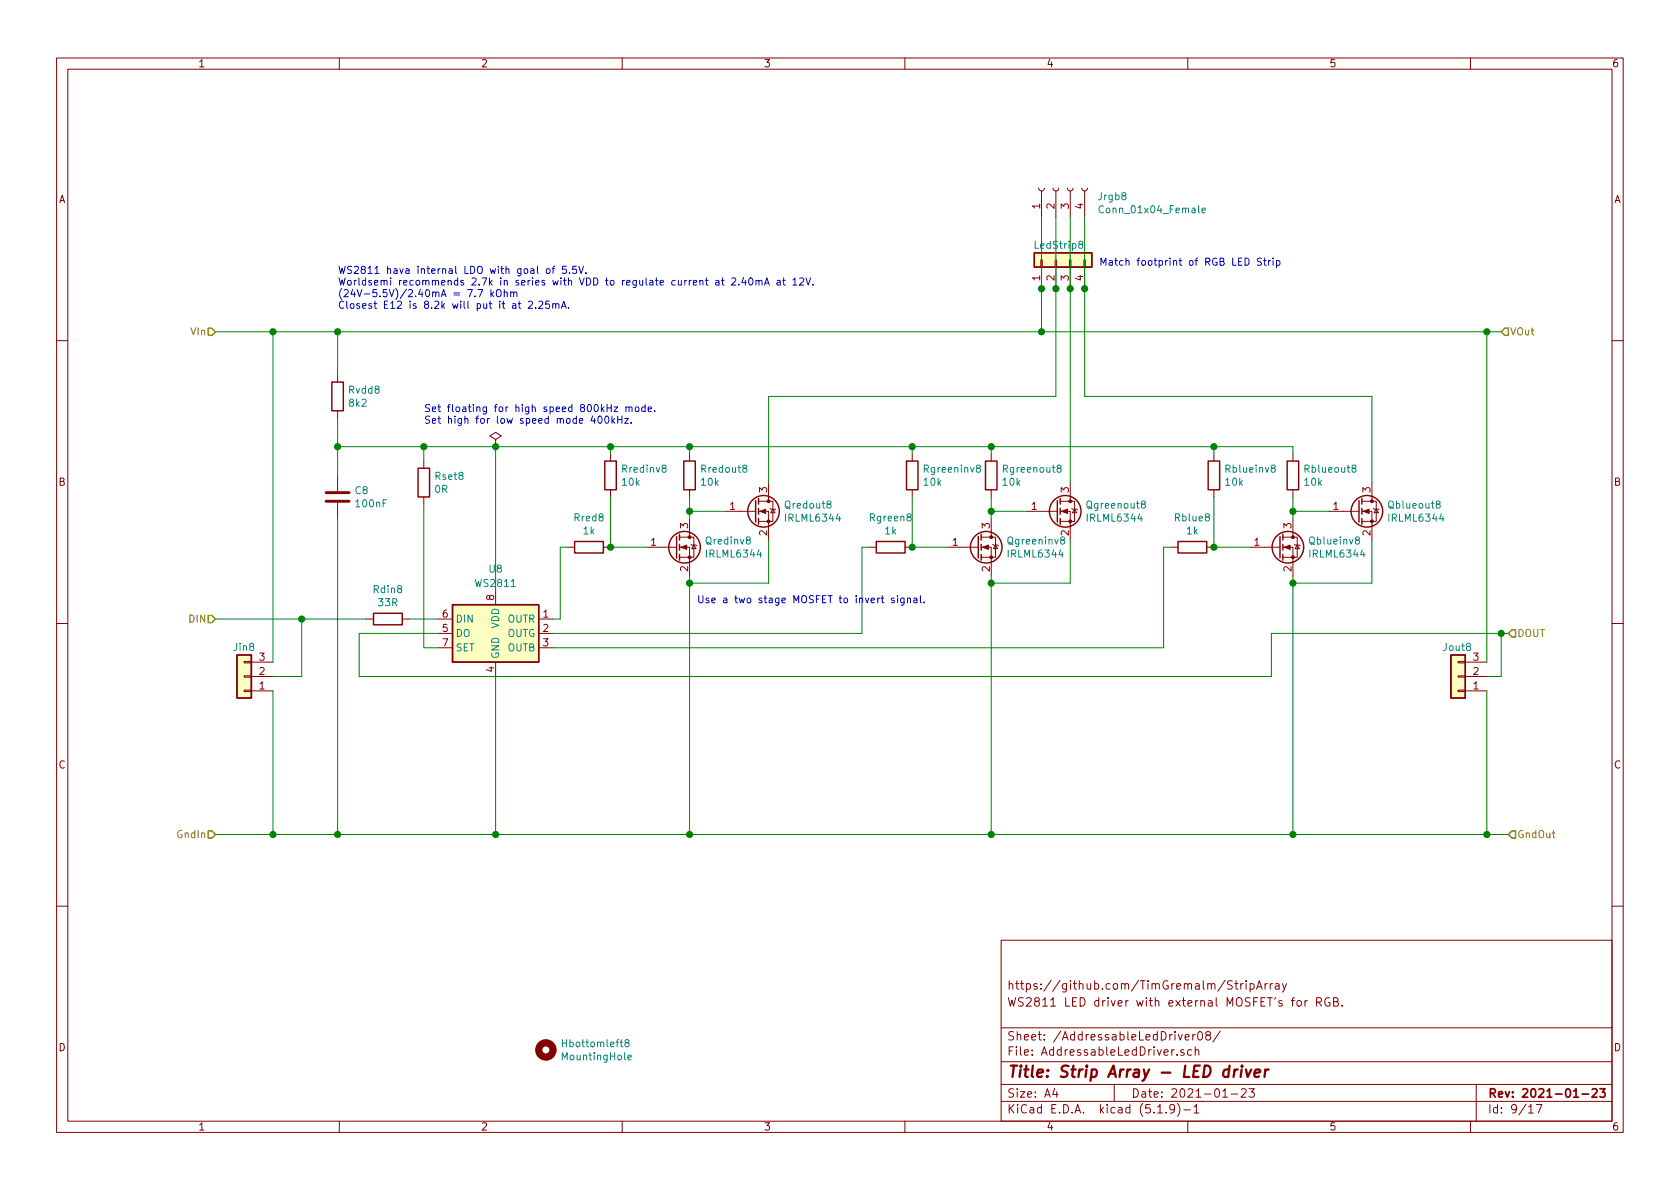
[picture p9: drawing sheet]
<svg xmlns="http://www.w3.org/2000/svg" width="297mm" height="210mm" viewBox="0 0 297 210" stroke-linecap="round" stroke-linejoin="round" font-family="sans-serif">
<g fill="none" stroke="#840000" stroke-width=".18">
<path d="M10 10.3h277v189.9h-277zM12 12.2h273v186.1h-273zM60 10.3v1.9M110 10.3v1.9M160 10.3v1.9M210 10.3v1.9M260 10.3v1.9M183.6 33.3l.1 .3 .4 .2 .4-.1 .2-.4M184.1 33.8v4.5M186.2 33.3l.1 .3 .3 .2 .4-.1 .2-.4M186.7 33.8v4.5M188.7 33.3l.1 .3 .4 .2 .3-.1 .2-.4"/>
<path d="M189.2 33.8v4.5M191.3 33.3l.1 .3 .3 .2 .4-.1 .2-.4M191.8 33.8v4.5M184 46h.3v1.2h-.3zM184.1 47.2v3.8M186.6 46h.2v1.2h-.2zM186.7 47.2v3.8M189.1 46h.3v1.2h-.3zM189.2 47.2v3.8M191.6 46h.3v1.2h-.3zM191.8 47.2v3.8M10 60.2h2"/>
<path d="M59.7 66.3v1.3M59.7 72.6v1.3M87.6 77.7l1-.6-1-.7-1 .7 1 .6v1.3M87.6 79h.1M285 60.2h2M59.7 84.1v2.8M59.7 88.9v2.8M74.9 81.5v1.3M74.9 87.9v1.2M100.3 96.8h1.3M106.7 96.8h1.2M107.9 80.3v1.2"/>
<path d="M107.9 86.6v1.3M114.3 96.8h5.3M120.1 96.8h1.8v5M120.1 95h2.6v3.5h-2.6M121.9 80.3v1.2M121.9 86.6v1.3M121.9 91.7v3.3M122.2 96.3l.1 .1h.8l.1 .1M122.7 96.4l.4 .6h-.8zM128.3 90.4h5.3M134.1 90.4h1.8v5.1M134.1 88.6h2.6v3.6h-2.6"/>
<path d="M135.9 85.3v3.3M136.1 89.9l.2 .1h.7l.2 .2M136.7 90l.3 .7h-.7zM153.7 96.8h1.2M160 96.8h1.3M161.3 80.3v1.2M161.3 86.6v1.3M167.6 96.8h5.4M173.5 96.8h1.8v5M173.5 95h2.5v3.5h-2.5M175.3 80.3v1.2M175.3 86.6v1.3"/>
<path d="M175.3 91.7v3.3M175.5 96.3l.1 .1h.8l.1 .1M176 96.4l.4 .6h-.8zM181.6 90.4h5.3M187.5 90.4h1.7v5.1M187.5 88.6h2.5v3.6h-2.5M189.2 85.3v3.3M189.5 89.9l.1 .1h.8l.1 .2M190 90l.4 .7h-.8zM207 96.8h1.3M213.4 96.8h1.2M214.6 80.3v1.2"/>
<path d="M214.6 86.6v1.3M221 96.8h5.3M226.8 96.8h1.8v5M226.8 95h2.6v3.5h-2.6M228.6 80.3v1.2M228.6 86.6v1.3M228.6 91.7v3.3M228.9 96.3l.1 .1h.7l.2 .1M229.4 96.4l.3 .6h-.7zM234.9 90.4h5.4M240.8 90.4h1.8v5.1M240.8 88.6h2.5v3.6h-2.5"/>
<path d="M242.6 85.3v3.3M242.8 89.9l.2 .1h.7l.1 .2M243.3 90l.4 .7h-.7zM10 110.3h2M43.2 117h1.2v.2h-1.2zM43.2 119.5h1.2v.3h-1.2zM44.4 119.6h3.9M44.4 117.1h3.9M64.8 109.5h1.2M71.1 109.5h1.3M77.5 109.5h2.5M77.5 112h2.5"/>
<path d="M77.5 114.5h2.5M87.6 104.4v2.5M87.6 117.1v2.5M95.2 109.5h2.6M95.2 112h2.6M95.2 114.5h2.6M257.8 117h1.3v.2h-1.3zM257.8 119.5h1.3v.3h-1.3zM259.1 119.6h3.8M259.1 117.1h3.8M285 110.3h2M43.2 122h1.2v.3h-1.2z"/>
<path d="M44.4 122.2h3.9M257.8 122h1.3v.3h-1.3zM259.1 122.2h3.8M10 160.2h2M177 166.3h108v32h-108zM217.9 173.5l-.6-.1-.2 .2v.4l.7 .3 .1 .3-.3 .3-.6-.1M218.3 173.9h.6M218.5 173.4v1.3l.4 .2M219.4 173.9v1M219.8 173.9l-.4 .3M220.3 173.4v.2M220.3 173.9v1"/>
<path d="M221 174l.5-.1 .2 .3v.6l-.2 .1-.5-.1M221 173.9v1.5M222.2 174.9l.5-1.5 .5 1.5M222.3 174.5h.7M223.7 173.9v1M224.1 173.9l-.3 .1-.1 .2M224.6 173.9v1M225 173.9l-.4 .3M225.5 174h.6l.1 .9M226.2 174.3l-.5 .1a.29 .29 0 0 0-.3 .2 .29 .29 0 0 0 .3 .3l.5-.1M226.7 173.9l.4 1M227.5 173.9l-.6 1.4-.2 .1"/>
<path d="M228.3 176.9h.6M228.9 176.4l-.4 .3v1.2M229.4 177.1l.2-.2 .4 .2v.7l-.2 .1-.4-.1zM230.7 176.9v1M231.2 176.9l-.5 .3M232.8 177.2l.7-.1 .2-.2-.2-.4-.7-.1v1.5M233.1 177.2l.6 .7M235.1 176.5a.73 .73 0 0 0-.9 .5 .73 .73 0 0 0 .5 .9l.5-.1v-.5h-.3M235.8 177.1l.7-.1 .1-.3-.2-.2-.6-.1v1.5h.6l.3-.3a.41 .41 0 0 0-.4-.5M237.3 177.8v.1M285 160.2h2M60 198.3v1.9"/>
<path d="M110 198.3v1.9M160 198.3v1.9M177 194.8h108M177 191.8h108M177 187.8h108M177 181.8h108M186.5 192.5l-.4 1h1M186.8 193v1M197 191.8v3M204.7 196.8h.8M206.2 196.7v.1M207.6 185.6l-.3 .1-.1 .2"/>
<path d="M207.7 196l-.1 .1a.48 .48 0 0 1-.6 .1l-.2-.2 .2-.6a.48 .48 0 0 1 .6 .1 1.27 1.27 0 0 1-.2 1.2l-.4 .1M208.1 186.5v.1M208.2 195.1a1.71 1.71 0 0 1 0 2.3M209.3 185.7l-.3-.1-.2 .2v.2l.5 .2v.3h-.5M209.3 196.3h1.2M209.5 183.4l.8-.1-.1-.3-.4-.1-.3 .2 .1 .7h.6M210 198.3v1.9M210.7 185.7l-.4-.1-.3 .3v.6l.3 .1 .4-.1M210.9 182.9v1M211.1 195.8l.4-.5v1.5M211.1 196.8h.9M211.3 185.7l.2-.1 .4 .1 .1 .9"/>
<path d="M211.3 182.9l-.4 .3M211.3 185.1v1.5M211.9 182.6l.3-.2a.94 .94 0 0 1 0 1.5l-.4-.3v-.6zM213.5 183.1l-.3-.3 .1-.3a.48 .48 0 0 1 .7 .2l-.1 .3a.52 .52 0 0 0-.6 .2 .52 .52 0 0 0 0 .6l.4 .1 .3-.1a.48 .48 0 0 0-.1-.7h-.2M215.7 182.3l-1.2 2M216.2 194h.8M217.7 193.5h1.1M219.5 192.7l.2-.2h.3l.3 .2v.3v.2l-.9 .8h.9M220.8 192.5h1l-.5 .6 .4 .1v.7l-.2 .1-.7-.1M260 198.3v1.9M261 191.8v6.5M270.3 195.8l.4-.5v1.5"/>
<path d="M270.3 196.8h.8M271.6 195.3h1l-.6 1.5"/>
</g>
<path d="M279.7 193.5h1.2M281.5 192.7l.2-.2h.4l.3 .5-.9 1h.9M282.9 192.5h.9l-.5 .6 .4 .1v.7l-.2 .1-.6-.1" fill="none" stroke="#840000" stroke-width=".3"/>
<path d="M218.3 189.1l-.2 1.3M218.8 189.1a.54 .54 0 0 0-.6 .4M219.5 189.1l-.1 1.3M219.6 188.4v.2M220.3 189.1l.3 1.3 .6-1.3M221.8 189.8l1-.2v-.4l-.6-.1-.3 .3-.1 .9 .2 .1 .6-.1M223.7 189.1l-.1 1.3M224.3 189.1a.55 .55 0 0 0-.6 .4" fill="none" stroke="#840000" stroke-width=".41"/>
<g fill="none" stroke="#840000" stroke-width=".25">
<path d="M182.9 44.7h10.1v2.5h-10.1zM58.7 67.6h2v5h-2zM73.9 82.8h2v5.1h-2zM101.6 95.8h5.1v2h-5.1zM106.9 81.5h2.1v5.1h-2.1zM119.6 94.9v3.8M120.1 94.5v1M120.1 96.3v1M120.1 98v1.1M120.9 81.5h2v5.1h-2zM133.6 88.5v3.8M134.1 88.1v1"/>
<path d="M134.1 89.9v1M134.1 91.7v1M154.9 95.8h5.1v2h-5.1zM160.3 81.5h2v5.1h-2zM173 94.9v3.8M173.5 94.5v1M173.5 96.3v1M173.5 98v1.1M174.2 81.5h2.1v5.1h-2.1zM186.9 88.5v3.8M187.5 88.1v1M187.5 89.9v1"/>
<path d="M187.5 91.7v1M208.3 95.8h5.1v2h-5.1zM213.6 81.5h2v5.1h-2zM226.3 94.9v3.8M226.8 94.5v1M226.8 96.3v1M226.8 98v1.1M227.6 81.5h2v5.1h-2zM240.3 88.5v3.8M240.8 88.1v1M240.8 89.9v1M240.8 91.7v1"/>
<path d="M41.9 115.8h2.5v7.6h-2.5zM66 108.5h5.1v2h-5.1zM80 106.9h15.2v10.2h-15.2zM256.5 115.8h2.6v7.6h-2.6z"/>
<circle cx="121" cy="96.8" r="2.79"/>
<circle cx="135" cy="90.4" r="2.79"/>
<circle cx="174.4" cy="96.8" r="2.79"/>
<circle cx="188.3" cy="90.4" r="2.79"/>
<circle cx="227.7" cy="96.8" r="2.79"/>
<circle cx="241.7" cy="90.4" r="2.79"/>
</g>
<g fill="none" stroke="#008484" stroke-width=".18">
<path d="M195.1 36.5a.6 .6 0 0 0-.8 .4 .6 .6 0 0 0 .6 .7l.2-.1M212.5 37.2l.6-.1v-.3h-.4l-.2 .2 .1 .6h.5M191 43.2l-.2-.1v-.3l.4-.2 .2 .2v.3l-.6 .2-.1 .1v.3l.3 .2h.2l.2-.2v-.4l-.2-.1M117.3 82.8l-.3-.3 .1-.1 .2-.2 .4 .2v.3l-.5 .1-.2 .2v.3l.3 .2h.4l.1-.2-.1-.4-.2-.1M131.6 82.8l-.3-.3 .3-.3h.2l.3 .3-.1 .2-.6 .1-.1 .2v.3l.3 .2h.3l.2-.2v-.3l-.3-.2M146.5 89.1l-.3-.3 .3-.2h.2l.2 .1v.3l-.6 .2-.1 .2v.2l.3 .3h.2l.2-.3v-.4l-.2-.1M172.9 82.8l-.3-.3 .1-.2 .4-.1 .2 .2v.3l-.6 .1-.1 .2v.3l.3 .2h.3l.2-.2-.1-.4-.2-.1M187.1 82.8l-.2-.3 .1-.1 .1-.2 .5 .2v.3l-.6 .1-.1 .2v.3l.2 .2h.4l.1-.2v-.4l-.2-.1M187.8 95.5l-.2-.1v-.3l.4-.2 .2 .2v.3l-.6 .1-.1 .2v.3l.3 .2h.2l.2-.2v-.4l-.2-.1M202 89.1l-.1-.1v-.3l.4-.1 .2 .1v.3l-.6 .2-.1 .2v.2l.2 .3h.3l.2-.3v-.4l-.2-.1M225 82.8l-.2-.1v-.3l.4-.2 .2 .2v.3l-.5 .1-.1 .2v.3l.2 .2h.2l.3-.2-.1-.4-.2-.1M239.3 82.8l-.2-.1v-.3l.4-.2 .2 .2v.3l-.6 .1-.1 .2v.3l.3 .2h.2l.3-.2-.1-.4-.2-.1"/>
<path d="M239.9 95.5l-.2-.1v-.3l.2-.2 .4 .1v.4l-.5 .1-.2 .2v.3l.3 .2h.4l.1-.2-.1-.4-.2-.1M254.2 89.1l-.2-.1v-.3l.2-.1 .3 .1 .1 .3-.6 .2-.1 .2v.2l.3 .3 .3-.1 .1-.2v-.4l-.2-.1M110.7 184.4l-.2-.3 .2-.3h.3l.2 .3v.2l-.6 .1-.1 .2v.3l.2 .2h.4l.1-.2v-.3l-.2-.2M111 187l.6-.1v-.3h-.4l-.2 .2 .1 .6h.5"/>
</g>
<g fill="#840000" stroke="#840000" stroke-width=".18">
<path d="M134.4 90.4l1-.4v.8z"/>
<path d="M173.7 96.8l1.1-.4v.7z"/>
<path d="M187.7 90.4l1-.4v.8z"/>
<path d="M227.1 96.8l1-.4v.7z"/>
<path d="M241 90.4l1.1-.4v.8z"/>
<path d="M120.4 96.8l1-.4v.7z"/>
<circle cx="135.9" cy="92.2" r=".25"/>
<circle cx="135.9" cy="88.6" r=".25"/>
<circle cx="175.3" cy="98.5" r=".25"/>
<circle cx="175.3" cy="95" r=".25"/>
<circle cx="189.2" cy="92.2" r=".25"/>
<circle cx="189.2" cy="88.6" r=".25"/>
<circle cx="228.6" cy="98.5" r=".25"/>
<circle cx="228.6" cy="95" r=".25"/>
<circle cx="242.6" cy="92.2" r=".25"/>
<circle cx="242.6" cy="88.6" r=".25"/>
<circle cx="121.9" cy="98.5" r=".25"/>
<circle cx="121.9" cy="95" r=".25"/>
</g>
<circle cx="96.5" cy="185.7" r="1.27" fill="none" stroke="#840000" stroke-width="1.3"/>
<g fill="#ffffc2" stroke="#ffffc2" stroke-width=".18">
<path d="M182.9 44.7h10.1v2.5h-10.1z"/>
<path d="M256.5 115.8h2.6v7.6h-2.6z"/>
<path d="M41.9 115.8h2.5v7.6h-2.5z"/>
<path d="M80 106.9h15.2v10.2h-15.2z"/>
</g>
<path d="M57.7 88.6h4M57.7 87.1h4" fill="none" stroke="#840000" stroke-width=".51"/>
<g fill="none" stroke="#008400" stroke-width=".18">
<path d="M184.1 38.3v20.4M186.7 38.3v31.8h-50.8v15.2M189.2 38.3v47M191.8 38.3v31.8h50.8v15.2M38.1 58.7h227.3M48.3 58.7v58.4M59.7 58.7v7.6M262.9 58.7v58.4M59.7 73.9v10.2M59.7 79h168.9v1.3M74.9 79v2.5M87.6 79v25.4"/>
<path d="M107.9 79v1.3M121.9 79v1.3M161.3 79v1.3M175.3 79v1.3M214.6 79v1.3M59.7 91.7v55.9M74.9 89.1v25.4h2.6M100.3 96.8h-1.2v12.7h-1.3M107.9 87.9v8.9h6.4M121.9 87.9v3.8M121.9 90.4h6.4M135.9 95.5v7.6h-14"/>
<path d="M153.7 96.8h-1.3v15.2h-54.6M161.3 87.9v8.9h6.3M175.3 87.9v3.8M175.3 90.4h6.3M189.2 95.5v7.6h-13.9M207 96.8h-1.3v17.7h-107.9M214.6 87.9v8.9h6.4M228.6 87.9v3.8M228.6 90.4h6.3M242.6 95.5v7.6h-14M38.1 109.5h26.7M53.3 109.5v10.1h-5"/>
<path d="M72.4 109.5h5.1M77.5 112h-14v7.6h161.3v-7.6h41.9M87.6 119.6v28M121.9 101.8v45.8M175.3 101.8v45.8M228.6 101.8v45.8M265.4 112v7.6h-2.5M48.3 122.2v25.4M262.9 122.2v25.4M38.1 147.6h228.6"/>
</g>
<path d="M36.8 58h.7l.6 .7-.6 .6h-.7zM266.1 58h.6v1.3h-.6l-.7-.6zM36.8 108.8h.7l.6 .7-.6 .6h-.7zM267.3 111.4h.7v1.2h-.7l-.6-.6zM36.8 146.9h.7l.6 .7-.6 .6h-.7zM267.3 146.9h.7v1.3h-.7l-.6-.6z" fill="none" stroke="#848400" stroke-width=".25"/>
<g fill="none" stroke="#0000c2" stroke-width=".18">
<path d="M84.5 51.2h.8l-.5 1.3M86.8 51.2v1.3M86.9 52l.4 .5M87.3 51.6l-.5 .5M87.8 51.4a.45 .45 0 0 1 .7 0 .88 .88 0 0 1-.2 1.1l-.4-.1a1.07 1.07 0 0 1-.1-1zM89.2 51.8l.1-.2 .3 .1 .1 .8M89.2 51.2v1.3M90.3 51.8l.2-.2 .3 .1v.8M90.3 51.6v.9M90.8 51.8l.2-.2 .3 .1 .1 .8M91.6 53.7h.5M91.8 53.3v1.1l.3 .1"/>
<path d="M93.4 53.4l.5-.1 .3 .3-.1 .2-.7 .7h.8M94.7 54.4v.1M95.2 53.4l.5-.1 .3 .3-.8 .9h.8M96.7 47.6l.3-.1 .3 .2-.2 .6-.3 .1-.2-.2zM97.1 53.3h-.6v.6l.1-.2 .5 .1v.6l-.1 .1-.5-.1M97.6 47.5h.5M97.7 53.8l.2-.1h.3l.1 .8M97.7 53.7v.8M98.1 47.1l-.3 .2v1.1M98.3 53.9l.2-.2h.3v.8M99.2 54.5l.5-1.2 .4 1.2M99.4 54.2h.6"/>
<path d="M100.1 47.1h-.6l-.1 .6 .2-.1 .5 .1v.5l-.2 .2-.5-.2M100.5 54.4v.1M100.7 48.2v.2M101.9 47.1h-.6l-.1 .6 .2-.1h.5v.6l-.2 .2-.5-.2M102.3 47.1l.4 1.3 .5-1.3M103.6 48.2v.2M127.6 49.6h.4M127.7 49.1v1.1l.3 .2M129.4 49.3l.4-.2 .3 .4-.8 .9h.8M130.6 50.3v.1M131.5 49.1l-.3 .9h.8M131.8 49.6v.8"/>
<path d="M132.6 49.2l.1-.1a.67 .67 0 0 1 .4 .7 .67 .67 0 0 1-.4 .6 .83 .83 0 0 1-.1-1.2zM133.7 49.7l.1-.1h.3l.1 .8M133.7 49.6v.8M134.2 49.8l.2-.2h.3v.8M135.2 50.4l.4-1.3 .4 1.3M135.3 50.1h.6M137.4 49.6h.5v.8M137.9 49.9h-.4l-.2 .2 .2 .3h.4M138.4 49.6h.5M138.6 49.1v1.1l.3 .2M140.2 49.5l.3-.4v1.3M140.2 50.4h.7"/>
<path d="M141.4 49.3l.5-.2 .2 .4v.2l-.8 .7h.8M142.5 49.1l.4 1.3 .4-1.3M143.8 50.3v.1M223 45.7l-.4-.1-.2 .2v.4l.6 .2v.3l-.2 .2h-.5M223.4 46.1h.5M223.6 45.6v1.1l.3 .2M224.3 46.1v.8M224.7 46.1l-.4 .2M225.1 45.6v.2M225.1 46.1v.8M225.7 46.1h.4l.2 .2-.1 .6h-.5M225.7 46.1v1.2"/>
<path d="M104.8 73.5l-.3 .9h.8M105.1 74v.8M105.8 73.7l.2-.1a.67 .67 0 0 1 .5 .6 .67 .67 0 0 1-.5 .6l-.2-.2-.1-.2zM107 73.7l.2-.1a.69 .69 0 0 1 .5 .6 .69 .69 0 0 1-.5 .6l-.2-.1-.1-.3zM107.3 72.1h.8M108.1 71.5v1.3M108.2 73.6v1.2M108.3 74.4l.4 .4M108.6 72h.6l-.6 .8h.6M108.7 74l-.5 .5M109.2 73.6v1.2M109.2 74.2h.8"/>
<path d="M110 73.6v1.2M110.4 74h.7l-.7 .8h.7M110.7 72.1l.1-.1h.4v.8M110.7 72v.8M111.2 72.1l.2-.1h.3l.1 .8M111.6 74.7v.1M112.4 72h.3l.3 .2-.1 .5-.4 .1-.1-.1zM114.1 72h-.4l-.2 .2 .1 .5h.5M114.1 71.5v1.3M114.6 72.4l.6-.1-.1-.3h-.3l-.2 .1 .1 .6h.4M115.7 72.7v.1M158.1 105.8h-.3l-.2 .1 .1 .2 .4 .1v.3h-.5"/>
<path d="M158.7 105.3v.2M158.7 105.8v.8M159.8 105.8v1.1l-.2 .1h-.3M159.8 105.8h-.3l-.3 .2 .2 .5h.4M160.5 105.9l.1-.1h.3l.1 .8M160.5 105.8v.8M161.6 105.8h.5v.8M162.1 106.1h-.4l-.2 .2 .1 .2h.5M162.7 105.3v1.1l.2 .2M163.4 106.5v.1"/>
</g>
<g fill="#008400" stroke="#008400" stroke-width=".25">
<circle cx="59.7" cy="79" r=".51"/>
<circle cx="184.2" cy="58.7" r=".51"/>
<circle cx="74.9" cy="79" r=".51"/>
<circle cx="121.9" cy="90.4" r=".51"/>
<circle cx="121.9" cy="103.1" r=".51"/>
<circle cx="108" cy="96.8" r=".51"/>
<circle cx="184.2" cy="51" r=".51"/>
<circle cx="186.7" cy="51" r=".51"/>
<circle cx="189.2" cy="51" r=".51"/>
<circle cx="191.8" cy="51" r=".51"/>
<circle cx="228.6" cy="103.1" r=".51"/>
<circle cx="175.3" cy="79" r=".51"/>
<circle cx="48.3" cy="58.7" r=".51"/>
<circle cx="48.3" cy="147.6" r=".51"/>
<circle cx="59.7" cy="147.6" r=".51"/>
<circle cx="87.6" cy="147.6" r=".51"/>
<circle cx="121.9" cy="147.6" r=".51"/>
<circle cx="175.3" cy="147.6" r=".51"/>
<circle cx="228.6" cy="147.6" r=".51"/>
<circle cx="121.9" cy="79" r=".51"/>
<circle cx="228.6" cy="90.4" r=".51"/>
<circle cx="214.6" cy="79" r=".51"/>
<circle cx="87.6" cy="79" r=".51"/>
<circle cx="161.3" cy="79" r=".51"/>
<circle cx="108" cy="79" r=".51"/>
<circle cx="214.6" cy="96.8" r=".51"/>
<circle cx="59.7" cy="58.7" r=".51"/>
<circle cx="53.3" cy="109.5" r=".51"/>
<circle cx="175.3" cy="90.4" r=".51"/>
<circle cx="262.9" cy="58.7" r=".51"/>
<circle cx="175.3" cy="103.1" r=".51"/>
<circle cx="262.9" cy="147.6" r=".51"/>
<circle cx="161.3" cy="96.8" r=".51"/>
<circle cx="265.4" cy="112" r=".51"/>
</g>
<text font-size="2.8" fill="#840000" x="178" y="190.5">Title: Strip Array - LED driver</text>
<g font-size="2.1" fill="#840000">
<text x="178" y="178">WS2811 LED driver with external MOSFET's for RGB.</text>
<text x="178" y="175">https://github.com/TimGremalm/StripArray</text>
<text x="178" y="184">Sheet: /AddressableLedDriver08/</text>
<text x="178" y="186.7">File: AddressableLedDriver.sch</text>
<text x="178" y="196.9">KiCad E.D.A. kicad (5.1.9)-1</text>
<text x="178" y="194.1">Size: A4</text>
<text x="200" y="194.1">Date: 2021-01-23</text>
<text x="263" y="194.1">Rev: 2021-01-23</text>
<text x="263" y="196.9">Id: 9/17</text>
</g>
<g font-size="1.8" fill="#840000">
<text x="35" y="11.9">1</text>
<text x="85" y="11.9">2</text>
<text x="135" y="11.9">3</text>
<text x="185" y="11.9">4</text>
<text x="235" y="11.9">5</text>
<text x="285" y="11.9">6</text>
<text x="10.4" y="35.9">A</text>
<text x="285.4" y="35.9">A</text>
<text x="183.9" y="36.9" transform="rotate(-90 183.9 36.9)">1</text>
<text x="186.4" y="36.9" transform="rotate(-90 186.4 36.9)">2</text>
<text x="189" y="36.9" transform="rotate(-90 189 36.9)">3</text>
<text x="191.5" y="36.9" transform="rotate(-90 191.5 36.9)">4</text>
<text x="183.9" y="49.6" transform="rotate(-90 183.9 49.6)">1</text>
<text x="186.4" y="49.6" transform="rotate(-90 186.4 49.6)">2</text>
<text x="189" y="49.6" transform="rotate(-90 189 49.6)">3</text>
<text x="191.5" y="49.6" transform="rotate(-90 191.5 49.6)">4</text>
<text x="10.4" y="85.9">B</text>
<text x="135.6" y="87.1" transform="rotate(-90 135.6 87.1)">3</text>
<text x="189" y="87.1" transform="rotate(-90 189 87.1)">3</text>
<text x="242.3" y="87.1" transform="rotate(-90 242.3 87.1)">3</text>
<text x="285.4" y="85.9">B</text>
<text x="121.7" y="93.4" transform="rotate(-90 121.7 93.4)">3</text>
<text x="129.1" y="90.2">1</text>
<text x="135.6" y="94.7" transform="rotate(-90 135.6 94.7)">2</text>
<text x="175" y="93.4" transform="rotate(-90 175 93.4)">3</text>
<text x="182.4" y="90.2">1</text>
<text x="189" y="94.7" transform="rotate(-90 189 94.7)">2</text>
<text x="228.3" y="93.4" transform="rotate(-90 228.3 93.4)">3</text>
<text x="235.7" y="90.2">1</text>
<text x="242.3" y="94.7" transform="rotate(-90 242.3 94.7)">2</text>
<text x="115.1" y="96.5">1</text>
<text x="121.7" y="101.1" transform="rotate(-90 121.7 101.1)">2</text>
<text x="168.4" y="96.5">1</text>
<text x="175" y="101.1" transform="rotate(-90 175 101.1)">2</text>
<text x="221.8" y="96.5">1</text>
<text x="228.3" y="101.1" transform="rotate(-90 228.3 101.1)">2</text>
<text x="87.4" y="106.1" transform="rotate(-90 87.4 106.1)">8</text>
<text x="78.3" y="111.8">5</text>
<text x="78.3" y="109.2">6</text>
<text x="96" y="109.2">1</text>
<text x="96" y="111.8">2</text>
<text x="45.9" y="119.4">2</text>
<text x="45.9" y="116.8">3</text>
<text x="78.3" y="114.3">7</text>
<text x="87.4" y="118.8" transform="rotate(-90 87.4 118.8)">4</text>
<text x="96" y="114.3">3</text>
<text x="260.5" y="119.4">2</text>
<text x="260.5" y="116.8">3</text>
<text x="45.9" y="121.9">1</text>
<text x="260.5" y="121.9">1</text>
<text x="10.4" y="135.9">C</text>
<text x="285.4" y="135.9">C</text>
<text x="10.4" y="185.9">D</text>
<text x="285.4" y="185.9">D</text>
<text x="35" y="199.9">1</text>
<text x="85" y="199.9">2</text>
<text x="135" y="199.9">3</text>
<text x="185" y="199.9">4</text>
<text x="235" y="199.9">5</text>
<text x="285" y="199.9">6</text>
</g>
<g font-size="1.8" fill="#008484">
<text x="194.3" y="35.4">Jrgb8</text>
<text x="195" y="37.7">Conn_01x04_Female</text>
<text x="183.2" y="44">LedStrip8</text>
<text x="61.7" y="69.6">Rvdd8</text>
<text x="61.8" y="71.9">8k2</text>
<text x="110.1" y="83.6">Rredinv8</text>
<text x="124.2" y="83.6">Rredout8</text>
<text x="163.6" y="83.6">Rgreeninv8</text>
<text x="177.6" y="83.6">Rgreenout8</text>
<text x="216.9" y="83.6">Rblueinv8</text>
<text x="230.9" y="83.6">Rblueout8</text>
<text x="62.8" y="87.4">C8</text>
<text x="63.1" y="89.7">100nF</text>
<text x="76.9" y="87.2">0R</text>
<text x="77" y="84.9">Rset8</text>
<text x="110.1" y="85.9">10k</text>
<text x="124" y="85.9">10k</text>
<text x="139" y="89.9">Qredout8</text>
<text x="163.4" y="85.9">10k</text>
<text x="177.4" y="85.9">10k</text>
<text x="192.4" y="89.9">Qgreenout8</text>
<text x="216.7" y="85.9">10k</text>
<text x="230.7" y="85.9">10k</text>
<text x="245.7" y="89.9">Qblueout8</text>
<text x="101.7" y="92.2">Rred8</text>
<text x="103.2" y="94.5">1k</text>
<text x="139" y="92.2">IRLML6344</text>
<text x="153.9" y="92.2">Rgreen8</text>
<text x="156.5" y="94.5">1k</text>
<text x="192.4" y="92.2">IRLML6344</text>
<text x="207.9" y="92.2">Rblue8</text>
<text x="209.9" y="94.5">1k</text>
<text x="245.7" y="92.2">IRLML6344</text>
<text x="86.5" y="101.3">U8</text>
<text x="124.9" y="96.3">Qredinv8</text>
<text x="125.1" y="98.6">IRLML6344</text>
<text x="178.4" y="96.3">Qgreeninv8</text>
<text x="178.4" y="98.6">IRLML6344</text>
<text x="231.7" y="96.3">Qblueinv8</text>
<text x="231.7" y="98.6">IRLML6344</text>
<text x="66.1" y="104.9">Rdin8</text>
<text x="67" y="107.2">33R</text>
<text x="84.3" y="103.8">WS2811</text>
<text x="80.5" y="112.6">DO</text>
<text x="80.5" y="110.1">DIN</text>
<text x="88.3" y="111.2" transform="rotate(-90 88.3 111.2)">VDD</text>
<text x="89.6" y="112.6">OUTG</text>
<text x="89.7" y="110.1">OUTR</text>
<text x="41.4" y="115.1">Jin8</text>
<text x="80.5" y="115.2">SET</text>
<text x="88.3" y="116.6" transform="rotate(-90 88.3 116.6)">GND</text>
<text x="89.7" y="115.2">OUTB</text>
<text x="255.3" y="115.1">Jout8</text>
<text x="99.9" y="185.2">Hbottomleft8</text>
<text x="99.6" y="187.5">MountingHole</text>
</g>
<g font-size="1.8" fill="#0000c2">
<text x="194.3" y="47">Match footprint of RGB LED Strip</text>
<text x="59.7" y="48.4">WS2811 hava internal LDO with goal of 5.5V.</text>
<text x="59.7" y="50.5">Worldsemi recommends 2.7k in series with VDD to regulate current at 2.40mA at 12V.</text>
<text x="59.7" y="52.5">(24V-5.5V)/2.40mA = 7.7 kOhm</text>
<text x="59.7" y="54.6">Closest E12 is 8.2k will put it at 2.25mA.</text>
<text x="74.9" y="72.9">Set floating for high speed 800kHz mode.</text>
<text x="74.9" y="74.9">Set high for low speed mode 400kHz.</text>
<text x="123.2" y="106.7">Use a two stage MOSFET to invert signal.</text>
</g>
<g font-size="1.8" fill="#848400">
<text x="33.8" y="59.3">VIn</text>
<text x="267" y="59.3">VOut</text>
<text x="33.5" y="110.1">DIN</text>
<text x="268.2" y="112.6">DOUT</text>
<text x="31.5" y="148.2">GndIn</text>
<text x="268.2" y="148.2">GndOut</text>
</g>
</svg>
